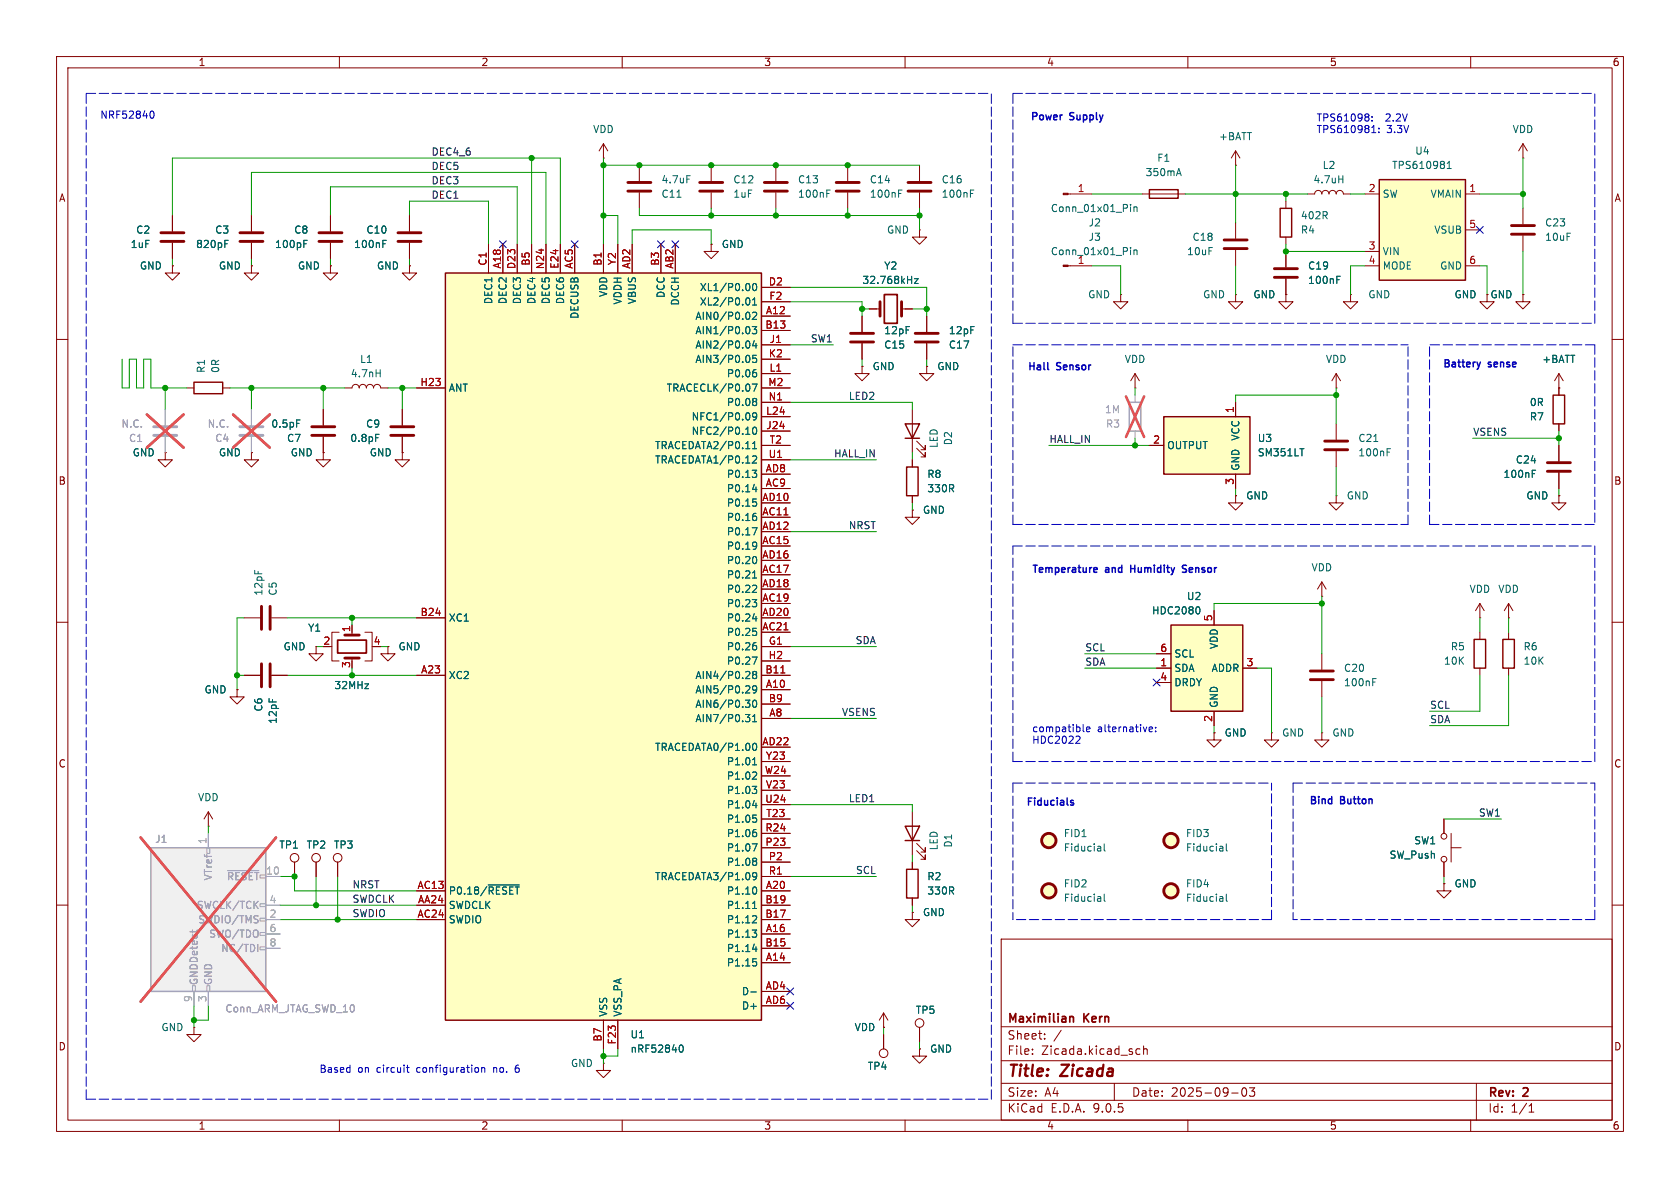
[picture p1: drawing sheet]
<svg xmlns="http://www.w3.org/2000/svg" width="297mm" height="210mm" viewBox="0 0 297 210" stroke-linecap="round" stroke-linejoin="round" font-family="sans-serif">
<g fill="none" stroke="#840000" stroke-width=".18">
<path d="M10 10h277v190h-277zM12 12h273v186h-273zM60 10v2M110 10v2M160 10v2M210 10v2M260 10v2M227.3 35.6v1.2M231.1 34.3h1.3a.64 .64 0 0 1 .6-.6 .64 .64 0 0 1 .7 .6 .64 .64 0 0 1 .6-.6 .64 .64 0 0 1 .6 .6 .64 .64 0 0 1 .7-.6 .64 .64 0 0 1 .6 .6 .64 .64 0 0 1 .7-.6 .64 .64 0 0 1 .6 .6h1.3M227.3 41.9v1.3M227.3 44.5v2.7M227.3 49.3v2.8"/>
<path d="M262.9 52.1v1.2h-1.3l1.3 1.3 1.3-1.3h-1.3M269.2 52.1v1.2h-1.2l1.2 1.3 1.3-1.3h-1.3M269.2 52.1h.1M10 60h2M275.6 68.6h.1M275.6 66l-.8 1.3M275.6 66l.8 1.3M275.6 66v3.9M275.6 74.9v1.3M275.6 78.7v2.8M285 60h2M161.3 81.3v1.3"/>
<path d="M161.3 87.6v1.3M275.6 87.6v1.3h-1.3l1.3 1.3 1.3-1.3h-1.3M275.6 87.6h.1M275.6 83.6v2.8M10 110h2M58.4 114.3h.3M59.9 111.8h-1.2v5h1.2M62.2 110.5v1.3M62.2 116.3v.5M64.5 111.8h1.3v5h-1.3M285 110h2M10 160h2"/>
<path d="M161.3 161.3v1.3h1.3l-1.3 1.2-1.3-1.2h1.3M161.3 161.3h.1M177 166h108v32h-108zM285 160h2M60 198v2M110 198v2M160 198v2M162.6 181.6v2.6M177 194.5h108M177 191.5h108M177 187.5h108M177 181.5h108"/>
<path d="M182.5 186.3v.1M182.5 185.5v.1M184.7 183.6v.1M184.7 182.8v.1M187.6 182.1l-1.3 2M197 191.5v3M200.8 186.1l.3 .3 .4-.1M201.5 185.5l-.4-.1-.3 .3M202.2 185.5l.2-.1 .3 .1 .1 .9M202.2 184.9v1.5M210 198v2M217.7 193.2h1.2"/>
<path d="M219.7 192.4l.2-.1a.81 .81 0 0 1 .6 .6 .81 .81 0 0 1-.3 .8l-.2 .1a.81 .81 0 0 1-.3-1.4zM220.9 192.3h.9l-.5 .6 .4 .1v.7l-.2 .1h-.4l-.2-.1M260 198v2M261 191.5v6.5M270.3 196.6h.9M270.3 195.5l.4-.4v1.5"/>
<circle cx="162.6" cy="180.8" r=".76"/>
</g>
<path d="M59.7 113.2h5.1v2.2h-5.1zM189.2 179.8h.5l.1 .9" fill="none" stroke="#840000" stroke-width=".3"/>
<path d="M226.3 36.8h2v5.1h-2zM274.6 69.9h2v5h-2zM160.3 82.6h2v5h-2z" fill="none" stroke="#840000" stroke-width=".25"/>
<path d="M225.3 47.5h4.1M225.3 49h4.1M273.6 81.8h4M273.6 83.3h4M61 112.3h2.5M61 116.3h2.5" fill="none" stroke="#840000" stroke-width=".51"/>
<path d="M236.7 31.7h.7M237.4 31.1v1.2M236.3 49.4h.5M236.3 48.8h.6M270.9 83.7h.4M270.9 83.1h.6" fill="none" stroke="#006464" stroke-width=".18"/>
<path d="M205.7 73.7h15.3v10.1h-15.3z" fill="#ffffc2"/>
<path d="M203.2 33.5h5.1v1.6h-5.1zM205.7 73.7h15.3v10.1h-15.3zM265.7 113h2v5.1h-2z" fill="none" stroke="#840000" stroke-width=".25"/>
<g fill="none" stroke="#840000" stroke-width=".18">
<path d="M201.9 34.3h7.6M218.4 29.2h.1M218.4 26.7v2.5M218.4 26.7l-.7 1.2M218.4 26.7l.8 1.2M227.3 52.1v1.2h-1.2l1.2 1.3 1.3-1.3h-1.3M227.3 52.1h.1M238.8 52.1v1.2h1.2l-1.2 1.3-1.3-1.3h1.3M238.8 52.1h.1M203.2 78.7h2.5M218.4 71.1v2.6M236.2 68.6h.1"/>
<path d="M236.2 66l.8 1.3M236.2 66l-.7 1.3M236.2 66v2.6M236.2 74.9v2.8M236.2 79.8v2.8M218.4 83.8v2.6M236.2 87.6v1.3h1.3l-1.3 1.3-1.3-1.3h1.3M236.2 87.6h.1M43.2 119.4h2.8M48 119.4h2.8M68.6 114.3v1.3h1.2l-1.2 1.2-1.3-1.2h1.3M68.6 114.3h.1"/>
<path d="M233.7 105.4h.1M233.7 102.9v2.5M233.7 115.6v2.8M233.7 102.9l.7 1.2M233.7 102.9l-.8 1.2M261.6 109.2h.1M261.6 106.7l.8 1.3M261.6 106.7l-.7 1.3M261.6 106.7v2.5M266.7 109.2h.1M266.7 106.7l.8 1.3M266.7 106.7l-.8 1.3"/>
<path d="M266.7 106.7v2.5M266.7 111.8v1.2M266.7 118.1v1.3M214.6 129.5v1.3h1.3l-1.3 1.3-1.2-1.3h1.2M214.6 129.5h.1M224.8 129.5v1.3h1.3l-1.3 1.3-1.3-1.3h1.3M224.8 129.5h.1M233.7 129.5v1.3h1.2l-1.2 1.3-1.3-1.3h1.3M233.7 129.5h.1M233.7 120.4v2.8M255.3 156.2v1.3h1.2l-1.2 1.3-1.3-1.3h1.3M255.3 156.2h.1"/>
<path d="M255.3 144.8v2.5M255.3 152.4v2.5M256.5 149.9h1.8M256.5 147.3v5.1M34.3 181.6v1.3h-1.3l1.3 1.3 1.3-1.3h-1.3M34.3 181.6h.1M106.7 188v1.2h-1.3l1.3 1.3 1.2-1.3h-1.2M106.7 188h.1M156.2 182.9v2.5M162.6 185.4v1.3h1.2l-1.2 1.3-1.3-1.3h1.3M162.6 185.4h.1"/>
<circle cx="255.3" cy="147.8" r=".51"/>
<circle cx="255.3" cy="151.9" r=".51"/>
<circle cx="156.2" cy="186.2" r=".76"/>
</g>
<path d="M208.1 30.7h.6M208.4 29.8l.4 1.3M229.8 79.3h.7M242.9 78h.7M245.2 79.3h.6M245.2 79.9h.4M242.7 120h.6M242.7 120.6h.4" fill="none" stroke="#006464" stroke-width=".18"/>
<path d="M234.2 78h4.1M234.2 79.5h4.1M46.2 117.3v4.1M47.8 117.3v4.1M231.6 118.6h4.1M231.6 120.1h4.1" fill="none" stroke="#840000" stroke-width=".51"/>
<path d="M243.8 31.8h15.3v17.7h-15.3z" fill="#ffffc2"/>
<path d="M243.8 31.8h15.3v17.7h-15.3z" fill="none" stroke="#840000" stroke-width=".25"/>
<g fill="none" stroke="#840000" stroke-width=".18">
<path d="M241.3 34.3h2.5M259.1 34.3h2.5M241.3 44.5h2.5M241.3 47h2.5M259.1 47h2.5M259.1 40.6h2.5M71.1 72.4v2.8M71.1 77.2v2.8M44.4 80v1.3h1.3l-1.3 1.3-1.2-1.3h1.2M44.4 80h.1M71.1 80v1.3h1.3l-1.3 1.3-1.3-1.3h1.3M71.1 80h.1"/>
<path d="M43.2 109.2h2.8M48 109.2h2.8"/>
</g>
<path d="M255.8 29.8h.8M255.8 28.9l.4-.4v1.3M66.4 76.8h.6" fill="none" stroke="#006464" stroke-width=".18"/>
<path d="M69.1 75.4h4.1M69.1 77h4.1M46.2 107.2v4.1M47.8 107.2v4.1" fill="none" stroke="#840000" stroke-width=".51"/>
<path d="M26.7 149.9h20.3v25.4h-20.3z" fill="#f0f0f0"/>
<path d="M26.7 149.9h20.3v25.4h-20.3z" fill="none" stroke="#a1a1a1" stroke-width=".25"/>
<g fill="none" stroke="#a1a1a1" stroke-width=".18">
<path d="M44.4 72.4v2.8M44.4 77.2v2.8M36.6 149.9h.5v1h-.5zM36.8 147.3v2.6M46 159.8h1v.5h-1zM47 154.9h2.5M34 174.2h.5v1.1h-.5zM34.3 175.3v2.5M36.6 174.2h.5v1.1h-.5zM36.8 175.3v2.5M46 162.3h1v.5h-1zM46 164.8h1v.6h-1z"/>
<path d="M46 167.4h1v.5h-1zM47 160h2.5M47 162.6h2.5M47 165.1h2.5M47 167.6h2.5"/>
</g>
<path d="M40.3 153.9h5.4M34 164.4v.5M34.9 164.4l-.1 .2M45.6 166.9v1.3" fill="none" stroke="#989898" stroke-width=".18"/>
<path d="M41.2 73.3l6.5 5.8M47.7 73.3l-6.5 5.8M24.9 148.1l23.9 29M48.8 148.1l-23.9 29" fill="none" stroke="#e65255" stroke-width=".46"/>
<g fill="#ffffc2" stroke="#ffffc2" stroke-width=".18">
<circle cx="185.4" cy="157.5" r="1.27"/>
<circle cx="185.4" cy="148.6" r="1.27"/>
<circle cx="207" cy="148.6" r="1.27"/>
<circle cx="207" cy="157.5" r="1.27"/>
</g>
<g fill="none" stroke="#840000" stroke-width=".51">
<path d="M267.2 39.9h4.1M267.2 41.4h4.1M55.1 77h4.1M55.1 75.4h4.1"/>
<circle cx="185.4" cy="157.5" r="1.27"/>
<circle cx="185.4" cy="148.6" r="1.27"/>
<circle cx="207" cy="148.6" r="1.27"/>
<circle cx="207" cy="157.5" r="1.27"/>
</g>
<g fill="none" stroke="#006464" stroke-width=".18">
<path d="M52.4 74.2h.6M66.5 66h.7M67.2 65.3v1.3M194.5 149.7l.1 .7M194.5 158.5l.1 .8M194.6 159.3h-.1M194.6 158.8h-.1M194.6 150.4h-.1M194.6 149.9l-.1 .1M195.2 158.1v1l.2 .2M195.2 149.2v1.1l.2 .1M216.1 149.7l.1 .7"/>
<path d="M216.1 158.5l.1 .8M216.2 150.4h-.1M216.2 149.9l-.1 .1M216.2 159.3h-.1M216.2 158.8h-.1M216.8 149.2v1.1l.2 .1M216.8 158.1v1l.2 .2"/>
</g>
<g fill="none" stroke="#840000" stroke-width=".18">
<path d="M269.2 27.9h.1M269.2 25.4v2.5M269.2 36.8v2.8M269.2 25.4l-.7 1.3M269.2 25.4l.8 1.3M269.2 41.7v2.8M57.1 72.4v2.8M57.1 77.2v2.8M61 68.6h1.2a.64 .64 0 0 1 .7-.7 .64 .64 0 0 1 .6 .7 .64 .64 0 0 1 .6-.7 .64 .64 0 0 1 .7 .7 .64 .64 0 0 1 .6-.7 .64 .64 0 0 1 .6 .7 .64 .64 0 0 1 .7-.7 .64 .64 0 0 1 .6 .7h1.3M57.1 80v1.3h1.3l-1.3 1.3-1.2-1.3h1.2M57.1 80h.1M55.9 114.3v1.3h-1.3l1.3 1.2 1.2-1.2h-1.2"/>
<path d="M55.9 114.3h.1M261.6 111.8v1.2M261.6 118.1v1.3M161.3 143.5v7.6M162.1 150.4l1.5 1.5v-.8v.8h-.8M162.1 149.1l1.5 1.5v-.7v.7h-.8"/>
</g>
<path d="M42.4 77h4.1M42.4 75.4h4.1" fill="none" stroke="#a1a1a1" stroke-width=".51"/>
<path d="M260.6 113h2v5.1h-2zM160 146.1h2.6l-1.3 2.5zM160 148.6h2.6" fill="none" stroke="#840000" stroke-width=".25"/>
<path d="M78.7 48.3h55.9v132h-55.9z" fill="#ffffc2"/>
<path d="M78.7 48.3h55.9v132h-55.9zM160.3 153.7h2v5.1h-2z" fill="none" stroke="#840000" stroke-width=".25"/>
<g fill="none" stroke="#840000" stroke-width=".18">
<path d="M58.4 38.1v2.8M106.7 27.9h.1M106.7 25.4v2.5M106.7 25.4l-.8 1.3M106.7 25.4l.7 1.3M149.9 29.2v2.8M149.9 34v2.8M58.4 42.9v2.8M86.4 43.2v5.1M88.9 43.2v5.1M91.4 43.2v5.1M94 43.2v5.1"/>
<path d="M96.5 43.2v5.1M99.1 43.2v5.1M101.6 43.2v5.1M106.7 43.2v5.1M109.2 43.2v5.1M111.8 43.2v5.1M116.8 43.2v5.1M119.4 43.2v5.1M134.6 50.8h5.1M134.6 53.3h5.1M134.6 55.9h5.1M134.6 58.4h5.1"/>
<path d="M73.7 68.6h5M134.6 68.6h5.1M134.6 61h5.1M134.6 63.5h5.1M134.6 66h5.1M134.6 71.1h5.1M134.6 73.7h5.1M134.6 76.2h5.1M134.6 78.7h5.1M29.2 80v1.3h1.3l-1.3 1.3-1.3-1.3h1.3M29.2 80h.1M134.6 81.3h5.1"/>
<path d="M134.6 83.8h5.1M134.6 86.4h5.1M134.6 88.9h5.1M134.6 91.4h5.1M134.6 94h5.1M134.6 96.5h5.1M134.6 99.1h5.1M73.7 109.2h5M73.7 119.4h5M134.6 109.2h5.1M134.6 119.4h5.1M134.6 101.6h5.1"/>
<path d="M134.6 104.1h5.1M134.6 106.7h5.1M134.6 111.8h5.1M134.6 114.3h5.1M134.6 116.8h5.1M134.6 121.9h5.1M134.6 124.5h5.1M134.6 127h5.1M134.6 132.1h5.1M134.6 134.6h5.1M134.6 137.2h5.1M134.6 139.7h5.1"/>
<path d="M73.7 157.5h5M134.6 157.5h5.1M134.6 142.2h5.1M134.6 144.8h5.1M134.6 147.3h5.1M134.6 149.9h5.1M134.6 152.4h5.1M134.6 154.9h5.1M161.3 152.4v1.3M161.3 158.8v1.2M73.7 160h5M73.7 162.6h5"/>
<path d="M134.6 160h5.1M134.6 162.6h5.1M134.6 165.1h5.1M134.6 167.6h5.1M134.6 170.2h5.1M134.6 175.3h5.1M134.6 177.8h5.1M106.7 180.3v5.1M109.2 180.3v5.1"/>
</g>
<g fill="none" stroke="#006464" stroke-width=".18">
<path d="M158.9 34.2h.4M158.9 33.6h.6M53.7 43.1h.4M53.7 42.5h.6M132.1 52.6a.68 .68 0 0 1 .5 .7 .68 .68 0 0 1-.5 .6M132.4 55.3l.2 .4-.2 .7M132.4 50.2l.2 .4-.2 .7M132.4 57.9l.2 .3-.2 .7M133 57.7h.8l-.5 .5 .4 .1v.6l-.2 .1-.5-.1M133 55.3l.5-.1 .3 .4-.8 .9h.8M133 53.9h.8M133 53l.4-.4v1.3"/>
<path d="M133.2 50.2l.1-.1a.68 .68 0 0 1 .5 .6 .68 .68 0 0 1-.5 .7l-.1-.1-.2-.4zM131.8 76.8h.8M132.4 62.9l.2 .4-.2 .7M132.4 60.4l.2 .4-.2 .6M132.4 73.1l.2 .4-.2 .6M133 67.9h.8l-.5 1.3M133 78.4l.4-.4v1.3M133 79.3h.8M133.2 75.6l.1-.1a.68 .68 0 0 1 .5 .6 .68 .68 0 0 1-.5 .7l-.1-.1-.2-.4zM133.3 60.2l-.3 .9h.8M133.4 65.3h.2M133.5 65.8l.3 .3v.3l-.3 .2"/>
<path d="M133.5 70.4l.3 .3-.3 .3 .3 .2v.3l-.3 .2M133.6 60.7v.8M133.7 62.8h-.6l-.1 .6 .2-.1 .4 .1 .2 .1-.1 .5-.2 .1-.5-.1M133.8 73.5l-.3 .3-.3-.1-.2-.2 .2-.5h.3l.2 .1a.84 .84 0 0 1-.3 1.1h-.2M133 83.1h.8l-.5 .5M133 93.3h.8l-.5 1.3M133 80.7l.5-.1 .3 .4-.8 .9h.8M133 86.5h.8M133.1 88.2h.6M133.4 90.7h.2M133.5 98.4a.79 .79 0 0 1 0 1.2M133.5 83.6l.3 .3v.3l-.3 .2"/>
<path d="M133.5 88.7l.3 .2v.3l-.3 .3M133.5 91.2l.3 .3v.3l-.3 .2M133.5 95.8l.2 .2a1.03 1.03 0 0 1-.2 1M133.6 86.1v.8M133.8 96.4l-.3 .2M132.3 118.7l.3 .2-.1 .3-.7 .8h.8M133 106h.8l-.5 .5M133 116.1h.8l-.5 1.3M133 102.2h.8M133 109.4h.8M133.1 111.1h.6M133.3 119.2l-.3-.2 .3-.3h.2l.3 .2-.3 .3"/>
<path d="M133.3 119.2l-.3 .3 .1 .3 .2 .2 .3-.1 .2-.2v-.2l-.3-.3M133.3 101.1l.1-.2v1.3M133.3 119.2h.2M133.4 113.6h.2M133.5 103.4l.3 .3-.1 .3-.7 .7h.8M133.5 106.5l.3 .2v.3l-.3 .3M133.5 111.6l.3 .2v.3l-.3 .2M133.5 114.1l.3 .2v.3l-.3 .3M133.6 109v.8M131.8 126.3h.8l-.5 .5 .4 .1 .1 .4-.3 .3h-.3M131.8 123.8h.8l-.5 .5M132.3 121.2l.3 .3-.1 .3-.7 .7h.8"/>
<path d="M132.3 124.3l.3 .2v.3l-.3 .2M133 139h.8l-.5 .5M133 131.9l.2-.4 .1-.1a.68 .68 0 0 1 .5 .6 .68 .68 0 0 1-.5 .7l-.1-.2-.2-.3M133 126.7l.4-.4v1.3M133 127.6h.8M133 135.2h.8M133.2 123.9l.1-.1a.68 .68 0 0 1 .5 .6 .68 .68 0 0 1-.5 .6l-.1-.1-.2-.3zM133.3 134.1l.1-.2v1.3M133.5 136.5l.3 .2-.1 .3-.7 .7h.8M133.5 139.5l.3 .2v.3l-.3 .3M133.8 121.8l-.3 .2h-.3l-.2-.2 .2-.5 .3-.1 .2 .2a.84 .84 0 0 1-.3 1.1h-.2M86.3 156.4h5.5"/>
<path d="M133 149.2h.8l-.5 1.2M133 154.5l.3-.3 .4 .2a.84 .84 0 0 1-.3 1.1h-.2M133 142.4h.8M133 154.8l.3 .2h.2l.3-.2M133.1 144.1h.6M133.3 159.5l.1-.2v1.3M133.4 146.6h.2M133.5 156.8a.79 .79 0 0 1 0 1.3M133.5 144.6l.3 .2v.3l-.3 .3M133.5 147.1l.3 .3v.3l-.3 .2M133.5 151.7l.3 .3-.3 .3 .3 .2v.2l-.3 .3M133.6 142v.8"/>
<path d="M132.7 175.4h1M133 164.4h.8l-.5 .5M133 160.6h.8M133 167.8h.8M133.1 169.5h.6M133.5 161.9l.3 .2-.1 .3-.7 .7h.8M133.5 164.9l.3 .2v.3l-.3 .3M133.5 170l.3 .2v.3l-.3 .3M133.6 167.4v.8M120.2 184.9l.2-.2a.68 .68 0 0 1 .4 .7 .68 .68 0 0 1-.4 .6l-.2-.1"/>
</g>
<path d="M138 119h.8" fill="none" stroke="#a90000" stroke-width=".18"/>
<path d="M147.8 32.3h4.1M147.8 33.8h4.1M56.4 41.1h4.1M56.4 42.7h4.1" fill="none" stroke="#840000" stroke-width=".51"/>
<path d="M207 110.5h12.7v15.2h-12.7z" fill="#ffffc2"/>
<path d="M34.3 67.6h5.1v2h-5.1zM160 74.9h2.6l-1.3 2.6zM160 77.5h2.6M207 110.5h12.7v15.2h-12.7z" fill="none" stroke="#840000" stroke-width=".25"/>
<g fill="none" stroke="#840000" stroke-width=".18">
<path d="M30.5 38.1v2.8M44.4 38.1v2.8M58.4 38.1v2.8M72.4 38.1v2.8M113 29.2v2.8M113 34v2.8M125.7 29.2v2.8M125.7 34v2.8M137.2 29.2v2.8M137.2 34v2.8M162.6 29.2v2.8M162.6 34v2.8"/>
<path d="M188.8 34.3h4.2M218.4 39.4v2.8M30.5 47v1.3h1.2l-1.2 1.2-1.3-1.2h1.3M30.5 47h.1M30.5 42.9v2.8M44.4 47v1.3h1.3l-1.3 1.2-1.2-1.2h1.2M44.4 47h.1M44.4 42.9v2.8M58.4 47v1.3h1.3l-1.3 1.2-1.3-1.2h1.3M58.4 47h.1M58.4 42.9v2.8M72.4 47v1.3h1.3l-1.3 1.2-1.3-1.2h1.3"/>
<path d="M72.4 47h.1M72.4 42.9v2.8M86.4 43.2v5.1M88.9 43.2v5.1M91.4 43.2v5.1M94 43.2v5.1M96.5 43.2v5.1M99.1 43.2v5.1M101.6 43.2v5.1M106.7 43.2v5.1M109.2 43.2v5.1M111.8 43.2v5.1"/>
<path d="M116.8 43.2v5.1M119.4 43.2v5.1M125.7 43.2v1.3h-1.2l1.2 1.2 1.3-1.2h-1.3M125.7 43.2h.1M134.6 50.8h5.1M134.6 53.3h5.1M134.6 55.9h5.1M134.6 58.4h5.1M152.4 55.9v2.8M153.7 54.6h1.9M159.4 54.6h1.9M162.6 40.6v1.3h-1.3l1.3 1.3 1.2-1.3h-1.2"/>
<path d="M162.6 40.6h.1M163.8 55.9v2.8M188.8 47h4.2M198.1 52.1v1.2h-1.3l1.3 1.3 1.3-1.3h-1.3M198.1 52.1h.1M218.4 52.1v1.2h-1.2l1.2 1.3 1.3-1.3h-1.3M218.4 52.1h.1M218.4 44.2v2.8M227.3 52.1h.1M227.3 44.5v2.7M227.3 49.3v2.8M269.2 52.1h.1"/>
<path d="M33 68.6h1.3M39.4 68.6h1.2M57.1 72.4v2.8M57.1 77.2v2.8M71.1 72.4v2.8M71.1 77.2v2.8M73.7 68.6h5M134.6 68.6h5.1M134.6 78.7h5.1M134.6 61h5.1M134.6 63.5h5.1M134.6 66h5.1"/>
<path d="M134.6 71.1h5.1M134.6 73.7h5.1M134.6 76.2h5.1M152.4 64.8v1.2h-1.3l1.3 1.3 1.3-1.3h-1.3M152.4 64.8h.1M152.4 60.7v2.8M161.3 72.4v7.6M162.1 79.2l1.5 1.6v-.8v.8h-.8M162.1 78l1.5 1.5v-.8v.8h-.8M163.8 64.8v1.2h-1.2l1.2 1.3 1.3-1.3h-1.3M163.8 64.8h.1M163.8 60.7v2.8"/>
<path d="M200.7 68.6h.1M200.7 66l.7 1.3M200.7 66l-.8 1.3M200.7 66v2.6M203.2 78.7h2.5M218.4 71.1v2.6M275.6 68.6h.1M275.6 68.6v1.3M275.6 74.9v1.3M275.6 78.7v2.8M29.2 80h.1M44.4 80h.1"/>
<path d="M57.1 80h.1M71.1 80h.1M134.6 81.3h5.1M134.6 83.8h5.1M134.6 86.4h5.1M134.6 88.9h5.1M134.6 91.4h5.1M134.6 94h5.1M134.6 96.5h5.1M134.6 99.1h5.1M161.3 90.2v1.2h1.3l-1.3 1.3-1.3-1.3h1.3M161.3 90.2h.1"/>
<path d="M161.3 81.3v1.3M161.3 87.6v1.3M218.4 87.6v1.3h1.3l-1.3 1.3-1.2-1.3h1.2M218.4 87.6h.1M218.4 83.8v2.6M275.6 87.6h.1M275.6 83.6v2.8M43.2 119.4h2.8M48 119.4h2.8M55.9 114.3h.1M62.2 110.5v1.3M68.6 114.3h.1"/>
<path d="M73.7 109.2h5M73.7 119.4h5M134.6 109.2h5.1M134.6 119.4h5.1M134.6 101.6h5.1M134.6 104.1h5.1M134.6 106.7h5.1M134.6 111.8h5.1M134.6 114.3h5.1M134.6 116.8h5.1M204.5 118.1h2.5M204.5 115.6h2.5"/>
<path d="M214.6 108v2.5M219.7 118.1h2.5M41.9 121.9v1.3h-1.3l1.3 1.3 1.3-1.3h-1.3M41.9 121.9h.1M134.6 121.9h5.1M134.6 124.5h5.1M134.6 127h5.1M134.6 132.1h5.1M134.6 134.6h5.1M134.6 137.2h5.1M134.6 139.7h5.1M204.5 120.7h2.5"/>
<path d="M214.6 129.5h.1M214.6 125.7v2.6M36.8 146.1h.1M36.8 143.5l-.7 1.3M36.8 143.5l.8 1.3M36.8 143.5v2.6M52.1 152.4v2.5M55.9 152.4v2.5M59.7 152.4v2.5M73.7 157.5h5M134.6 157.5h5.1M134.6 142.2h5.1"/>
<path d="M134.6 144.8h5.1M134.6 147.3h5.1M134.6 149.9h5.1M134.6 152.4h5.1M134.6 154.9h5.1M161.3 152.4v1.3M161.3 158.8v1.2M255.3 156.2h.1M255.3 144.8v2.5M255.3 152.4v2.5M73.7 160h5M73.7 162.6h5"/>
<path d="M134.6 160h5.1M134.6 162.6h5.1M134.6 165.1h5.1M134.6 167.6h5.1M134.6 170.2h5.1M134.6 175.3h5.1M134.6 177.8h5.1M156.2 179.1l-.8 1.2M156.2 179.1l.8 1.2M156.2 179.1v2.5M161.3 161.3h.1M106.7 180.3v5.1"/>
<path d="M109.2 180.3v5.1M156.2 181.6h.1M156.2 182.9v2.5M162.6 185.4h.1M162.6 181.6v2.6"/>
<circle cx="52.1" cy="151.6" r=".76"/>
<circle cx="55.9" cy="151.6" r=".76"/>
<circle cx="59.7" cy="151.6" r=".76"/>
</g>
<g fill="none" stroke="#006464" stroke-width=".18">
<path d="M119.7 34.9h.7M121.4 31.1h.6M146.2 34.2h.4M146.2 33.6h.6M171.6 34.2h.4M171.6 33.6h.6M199.9 36.1v.2M199.9 36.6v.8M200.5 36.6v.8M200.5 36.7l.2-.1h.3v.8M39.7 43.1h.5M39.7 42.5h.6"/>
<path d="M53.7 43.1h.4M53.7 42.5h.6M67.7 43.1h.4M67.7 42.5h.6M132.1 52.6a.68 .68 0 0 1 .5 .7 .68 .68 0 0 1-.5 .6M132.4 55.3l.2 .4-.2 .7M132.4 50.2l.2 .4-.2 .7M132.4 57.9l.2 .3-.2 .7M133 57.7h.8l-.5 .5 .4 .1v.6l-.2 .1-.5-.1M133 55.3l.5-.1 .3 .4-.8 .9h.8M133 53.9h.8M133 53l.4-.4v1.3"/>
<path d="M133.2 50.2l.1-.1a.68 .68 0 0 1 .5 .6 .68 .68 0 0 1-.5 .7l-.1-.1-.2-.4zM161.7 49.3h.6l-.6 .8h.6M199.9 43.8v.1M199.9 44.2v.8M200.5 44.2v.8M200.5 44.3l.2-.1h.3v.8M236.3 49.4h.5M236.3 48.8h.6M52.4 74.2h.6M66.4 76.8h.6M131.8 76.8h.8M132.4 62.9l.2 .4-.2 .7"/>
<path d="M132.4 60.4l.2 .4-.2 .6M132.4 73.1l.2 .4-.2 .6M133 67.9h.8l-.5 1.3M133 79.3h.8M133 78.4l.4-.4v1.3M133.2 75.6l.1-.1a.68 .68 0 0 1 .5 .6 .68 .68 0 0 1-.5 .7l-.1-.1-.2-.4zM133.3 60.2l-.3 .9h.8M133.4 65.3h.2M133.5 65.8l.3 .3v.3l-.3 .2M133.5 70.4l.3 .3-.3 .3 .3 .2v.3l-.3 .2M133.6 60.7v.8M133.7 62.8h-.6l-.1 .6 .2-.1 .4 .1 .2 .1-.1 .5-.2 .1-.5-.1"/>
<path d="M133.8 73.5l-.3 .3-.3-.1-.2-.2 .2-.5h.3l.2 .1a.84 .84 0 0 1-.3 1.1h-.2M229.8 79.3h.7M133 83.1h.8l-.5 .5M133 93.3h.8l-.5 1.3M133 80.7l.5-.1 .3 .4-.8 .9h.8M133 86.5h.8M133.1 88.2h.6M133.4 90.7h.2M133.5 98.4a.79 .79 0 0 1 0 1.2M133.5 83.6l.3 .3v.3l-.3 .2M133.5 88.7l.3 .2v.3l-.3 .3M133.5 91.2l.3 .3v.3l-.3 .2"/>
<path d="M133.5 95.8l.2 .2a1.03 1.03 0 0 1-.2 1M133.6 86.1v.8M133.8 96.4l-.3 .2M270.9 83.7h.4M270.9 83.1h.6M132.3 118.7l.3 .2-.1 .3-.7 .8h.8M133 106h.8l-.5 .5M133 116.1h.8l-.5 1.3M133 102.2h.8M133 109.4h.8M133.1 111.1h.6M133.3 119.2l-.3-.2 .3-.3h.2l.3 .2-.3 .3"/>
<path d="M133.3 119.2l-.3 .3 .1 .3 .2 .2 .3-.1 .2-.2v-.2l-.3-.3M133.3 101.1l.1-.2v1.3M133.3 119.2h.2M133.4 113.6h.2M133.5 103.4l.3 .3-.1 .3-.7 .7h.8M133.5 106.5l.3 .2v.3l-.3 .3M133.5 111.6l.3 .2v.3l-.3 .2M133.5 114.1l.3 .2v.3l-.3 .3M133.6 109v.8M211.8 107.3a.79 .79 0 0 1 0 1.2M131.8 126.3h.8l-.5 .5 .4 .1 .1 .4-.3 .3h-.3M131.8 123.8h.8l-.5 .5"/>
<path d="M132.3 121.2l.3 .3-.1 .3-.7 .7h.8M132.3 124.3l.3 .2v.3l-.3 .2M133 139h.8l-.5 .5M133 131.9l.2-.4 .1-.1a.68 .68 0 0 1 .5 .6 .68 .68 0 0 1-.5 .7l-.1-.2-.2-.3M133 126.7l.4-.4v1.3M133 127.6h.8M133 135.2h.8M133.2 123.9l.1-.1a.68 .68 0 0 1 .5 .6 .68 .68 0 0 1-.5 .6l-.1-.1-.2-.3zM133.3 134.1l.1-.2v1.3M133.5 136.5l.3 .2-.1 .3-.7 .7h.8M133.5 139.5l.3 .2v.3l-.3 .3M133.8 121.8l-.3 .2h-.3l-.2-.2 .2-.5 .3-.1 .2 .2a.84 .84 0 0 1-.3 1.1h-.2"/>
<path d="M86.3 156.4h5.5M133 149.2h.8l-.5 1.2M133 154.5l.3-.3 .4 .2a.84 .84 0 0 1-.3 1.1h-.2M133 142.4h.8M133 154.8l.3 .2h.2l.3-.2M133.1 144.1h.6M133.3 159.5l.1-.2v1.3M133.4 146.6h.2M133.5 156.8a.79 .79 0 0 1 0 1.3M133.5 144.6l.3 .2v.3l-.3 .3M133.5 147.1l.3 .3v.3l-.3 .2M133.5 151.7l.3 .3-.3 .3 .3 .2v.2l-.3 .3"/>
<path d="M133.6 142v.8M132.7 175.4h1M133 164.4h.8l-.5 .5M133 160.6h.8M133 167.8h.8M133.1 169.5h.6M133.5 161.9l.3 .2-.1 .3-.7 .7h.8M133.5 164.9l.3 .2v.3l-.3 .3M133.5 170l.3 .2v.3l-.3 .3M133.6 167.4v.8M120.2 184.9l.2-.2a.68 .68 0 0 1 .4 .7 .68 .68 0 0 1-.4 .6l-.2-.1"/>
</g>
<g fill="none" stroke="#840000" stroke-width=".51">
<path d="M111 32.3h4.1M111 33.8h4.1M123.7 32.3h4.1M123.7 33.8h4.1M135.1 32.3h4.1M135.1 33.8h4.1M160.5 32.3h4.1M160.5 33.8h4.1M28.4 41.1h4.1M28.4 42.7h4.1M42.4 41.1h4.1M42.4 42.7h4.1"/>
<path d="M70.4 41.1h4M70.4 42.7h4M150.4 58.9h4M155.6 53.3v2.6M159.4 53.3v2.6M161.8 58.9h4.1M216.4 42.4h4.1M216.4 43.9h4.1M150.4 60.5h4M161.8 60.5h4.1"/>
</g>
<path d="M199.6 71.1h2.1v5.1h-2.1z" fill="none" stroke="#a1a1a1" stroke-width=".25"/>
<g fill="none" stroke="#a1a1a1" stroke-width=".18">
<path d="M29.2 72.4v2.8M29.2 77.2v2.8M44.4 72.4v2.8M44.4 77.2v2.8M200.7 69.9v1.2M200.7 76.2v1.3M36.8 147.3v2.6M47 154.9h2.5M34.3 175.3v2.5M36.8 175.3v2.5M47 160h2.5M47 162.6h2.5"/>
<path d="M47 165.1h2.5M47 167.6h2.5"/>
</g>
<path d="M26 73.3l6.4 5.8M32.4 73.3l-6.4 5.8M41.2 73.3l6.5 5.8M47.7 73.3l-6.5 5.8M199.1 70.1l3.2 7.1M202.3 70.1l-3.2 7.1M24.9 148.1l23.9 29M48.8 148.1l-23.9 29" fill="none" stroke="#e65255" stroke-width=".46"/>
<g fill="#840000" stroke="#840000" stroke-width=".18">
<path d="M188 34.2h.8v.2h-.8z"/>
<path d="M188 46.9h.8v.2h-.8z"/>
</g>
<path d="M156.3 52.1h2.3v5.1h-2.3z" fill="none" stroke="#840000" stroke-width=".3"/>
<path d="M27.2 77h4M27.2 75.4h4" fill="none" stroke="#a1a1a1" stroke-width=".51"/>
<g fill="none" stroke="#0000c2" stroke-width=".18" stroke-dasharray="1.7 .6">
<path d="M15.2 16.5h160.1M179.1 16.5h102.8M179.1 57.2h102.8M179.1 57.2v-40.7M281.9 57.2v-40.7M179.1 61h69.8M281.9 61v31.7M281.9 61h-29.2M179.1 92.7v-31.7M179.1 92.7h69.8M179.1 96.5h102.8M248.9 92.7v-31.7"/>
<path d="M252.7 92.7h29.2M252.7 92.7v-31.7M179.1 138.4v24.2M179.1 134.6h102.8M179.1 134.6v-38.1M179.1 138.4h45.7M228.6 138.4h53.3M228.6 138.4v24.2M281.9 134.6v-38.1M224.8 162.6h-45.7M224.8 162.6v-24.2M281.9 162.6h-53.3"/>
<path d="M281.9 162.6v-24.2M15.2 194.3v-177.8M15.2 194.3h160.1M175.3 194.3v-177.8"/>
</g>
<g fill="none" stroke="#009600" stroke-width=".18">
<path d="M30.5 38.1v-10.2h68.6v15.3M44.4 38.1v-7.6h52.1v12.7M58.4 38.1v-5.1h33v10.2M72.4 38.1v-2.5h14v7.6M94 27.9v15.3M106.7 27.9v15.3M106.7 38.1h2.5v5.1M106.7 29.2h55.9M113 36.8v1.3h49.6M125.7 36.8v1.3M137.2 36.8v1.3M149.9 36.8v1.3"/>
<path d="M162.6 36.8v3.8M193 34.3h8.9M209.5 34.3h21.6M218.4 29.2v10.2M227.3 34.3v1.3M238.8 34.3h2.5M261.6 34.3h7.6M269.2 27.9v8.9M30.5 45.7v1.3M44.4 45.7v1.3M58.4 45.7v1.3M72.4 45.7v1.3"/>
<path d="M111.8 43.2v-2.6h13.9v2.6M139.7 53.3h12.7v2.6M139.7 50.8h24.1v5.1M152.4 54.6h1.3M161.3 54.6h2.5M193 47h5.1v5.1M218.4 47v5.1M227.3 43.2v1.3h14M241.3 47h-2.5v5.1M261.6 47h1.3v5.1M269.2 44.5v7.6M21.6 63.5v5.1h1.3v-5.1h1.2v5.1h1.3v-5.1h1.3v5.1h6.3"/>
<path d="M29.2 68.6v3.8M40.6 68.6h20.4M44.4 68.6v3.8M57.1 68.6v3.8M68.6 68.6h5.1M71.1 68.6v3.8M139.7 71.1h21.6v1.3M139.7 61h7.6M152.4 63.5v1.3M163.8 63.5v1.3M185.4 78.7h17.8M200.7 68.6v1.3"/>
<path d="M200.7 77.5v1.2M236.2 68.6v6.3M236.2 69.9h-17.8v1.2M260.3 77.5h15.3M275.6 76.2v2.5M139.7 94h15.2M139.7 81.3h15.2M161.3 80v1.3M161.3 88.9v1.3M218.4 86.4v1.2M236.2 82.6v5M275.6 86.4v1.2"/>
<path d="M41.9 119.4h1.3M43.2 109.2h-1.3v12.7M50.8 109.2h22.9M50.8 119.4h22.9M55.9 114.3h1.2M62.2 109.2v1.3M62.2 118.1v1.3M67.3 114.3h1.3M139.7 114.3h15.2M191.8 115.6h12.7M191.8 118.1h12.7M222.2 118.1h2.6v11.4"/>
<path d="M233.7 105.4v10.2M233.7 106.7h-19.1v1.3M261.6 109.2v2.6M261.6 119.4v6.3h-8.9M266.7 109.2v2.6M266.7 119.4v8.9h-14M139.7 127h15.2M214.6 128.3v1.2M233.7 123.2v6.3M36.8 146.1v1.2M49.5 154.9h2.6v2.6h21.6M55.9 154.9v5.1"/>
<path d="M59.7 154.9v7.7M139.7 142.2h21.6v1.3M139.7 154.9h15.2M161.3 151.1v1.3M255.3 144.8h10.1M255.3 154.9v1.3M34.3 177.8v3.8M36.8 177.8v2.5h-2.5M49.5 162.6h24.2M49.5 160h24.2M161.3 160v1.3M106.7 185.4v2.6"/>
<path d="M109.2 185.4v1.3h-2.5M156.2 181.6v1.3M162.6 184.2v1.2"/>
</g>
<g fill="none" stroke="#000084" stroke-width=".18">
<path d="M88.3 42.6l1.2 1.2M89.5 42.6l-1.2 1.2M101 42.6l1.2 1.2M102.2 42.6l-1.2 1.2M116.2 42.6l1.2 1.2M117.4 42.6l-1.2 1.2M118.8 42.6l1.2 1.2M120 42.6l-1.2 1.2M261 40l1.2 1.2M262.2 40l-1.2 1.2M203.9 120l1.2 1.3M205.1 120l-1.2 1.3"/>
<path d="M139.1 177.2l1.2 1.2M139.1 174.7l1.2 1.2M140.3 177.2l-1.2 1.2M140.3 174.7l-1.2 1.2"/>
</g>
<g fill="none" stroke="#0000c2" stroke-width=".18">
<path d="M26.7 19.7l.1-.1a.68 .68 0 0 1 .4 .7 .68 .68 0 0 1-.4 .6l-.1-.1M242 20.3v.3M242 20.8v.5M242.5 23.4h.7M242.6 21.3v.1M242.6 20.6v.1M243.8 22.7v.1M243.8 23.3v.1M190.9 130.5l-.7 .9h.7M191.5 128.1v1.1l.2 .2M192.1 128.9l.6-.1-.1-.2-.3-.1-.2 .2v.6h.5M203.2 128.9l.6-.1-.1-.2-.4-.1-.1 .2v.6h.5"/>
<path d="M204.3 129.2v.2M204.3 128.6v.1M71.8 188.7h.5M72 188.3v1.1l.3 .2M84.5 188.8v.6M85.2 188.8l.1-.1 .3 .1 .1 .8M85.2 188.7v.9M91.3 188.4a.99 .99 0 0 0-.1 1.1l.1 .1M91.3 188.8l-.2 .2"/>
</g>
<path d="M185.3 65.3l.1 .1M261.7 64l-.3 .9M199.9 99.9v1.3M209.8 100l-.5-.1-.3 .3 .1 .3 .5 .1M193.5 100.3l.4 .1 .1 .2-.6 .2M193.9 101.1l-.4 .1M199.9 100.5h.7M209 101.1h.6M189.4 141.9l.3 .1 .1 .1-.2 .2h-.2M189.4 141.5h.3" fill="none" stroke="#0000c2" stroke-width=".25"/>
<path d="M40.3 153.9h5.4M34 164.4v.5M34.9 164.4l-.1 .2M45.6 166.9v1.3" fill="none" stroke="#989898" stroke-width=".18"/>
<path d="M138 119h.8" fill="none" stroke="#a90000" stroke-width=".18"/>
<g fill="#009600" stroke="#009600" stroke-width=".18">
<circle cx="275.6" cy="77.5" r=".46"/>
<circle cx="236.2" cy="69.9" r=".46"/>
<circle cx="233.7" cy="106.7" r=".46"/>
<circle cx="200.7" cy="78.7" r=".46"/>
<circle cx="227.3" cy="34.3" r=".46"/>
<circle cx="218.4" cy="34.3" r=".46"/>
<circle cx="152.4" cy="54.6" r=".46"/>
<circle cx="163.8" cy="54.6" r=".46"/>
<circle cx="269.2" cy="34.3" r=".46"/>
<circle cx="227.3" cy="44.5" r=".46"/>
<circle cx="106.7" cy="186.7" r=".46"/>
<circle cx="71.1" cy="68.6" r=".46"/>
<circle cx="57.1" cy="68.6" r=".46"/>
<circle cx="29.2" cy="68.6" r=".46"/>
<circle cx="44.4" cy="68.6" r=".46"/>
<circle cx="137.2" cy="29.2" r=".46"/>
<circle cx="125.7" cy="29.2" r=".46"/>
<circle cx="137.2" cy="38.1" r=".46"/>
<circle cx="106.7" cy="29.2" r=".46"/>
<circle cx="55.9" cy="160" r=".46"/>
<circle cx="59.7" cy="162.6" r=".46"/>
<circle cx="41.9" cy="119.4" r=".46"/>
<circle cx="62.2" cy="119.4" r=".46"/>
<circle cx="34.3" cy="180.3" r=".46"/>
<circle cx="62.2" cy="109.2" r=".46"/>
<circle cx="52.1" cy="154.9" r=".46"/>
<circle cx="94" cy="27.9" r=".46"/>
<circle cx="106.7" cy="38.1" r=".46"/>
<circle cx="125.7" cy="38.1" r=".46"/>
<circle cx="113" cy="29.2" r=".46"/>
<circle cx="149.9" cy="38.1" r=".46"/>
<circle cx="149.9" cy="29.2" r=".46"/>
<circle cx="162.6" cy="38.1" r=".46"/>
</g>
<g font-size="2.8" fill="#840000">
<text x="178" y="190.9">Title:</text>
<text x="187.7" y="190.9">Zicada</text>
</g>
<g font-size="2.1" fill="#840000">
<text x="178" y="184">Sheet:</text>
<text x="178" y="181.2">Maximilian</text>
<text x="191.7" y="181.2">Kern</text>
<text x="178" y="186.7">File:</text>
<text x="184.1" y="186.7">Zicada.kicad_sch</text>
<text x="178" y="196.9">KiCad</text>
<text x="178" y="194.1">Size:</text>
<text x="184.7" y="194.1">A4</text>
<text x="185.7" y="196.9">E.D.A.</text>
<text x="193.3" y="196.9">9.0.5</text>
<text x="200" y="194.1">Date:</text>
<text x="207" y="194.1">2025-09-03</text>
<text x="263" y="194.3">Rev:</text>
<text x="263" y="196.9">Id:</text>
<text x="267.1" y="196.9">1/1</text>
<text x="269.4" y="194.3">2</text>
</g>
<g font-size="1.8" fill="#840000">
<text x="35" y="11.9">1</text>
<text x="85" y="11.9">2</text>
<text x="135" y="11.9">3</text>
<text x="185" y="11.9">4</text>
<text x="235" y="11.9">5</text>
<text x="285" y="11.9">6</text>
<text x="10.3" y="35.9">A</text>
<text x="285.3" y="35.9">A</text>
<text x="10.3" y="85.9">B</text>
<text x="285.3" y="85.9">B</text>
<text x="10.3" y="135.9">C</text>
<text x="285.3" y="135.9">C</text>
<text x="10.3" y="185.9">D</text>
<text x="285.3" y="185.9">D</text>
<text x="35" y="199.9">1</text>
<text x="85" y="199.9">2</text>
<text x="135" y="199.9">3</text>
<text x="185" y="199.9">4</text>
<text x="235" y="199.9">5</text>
<text x="285" y="199.9">6</text>
</g>
<g font-size="1.8" fill="#0000c2">
<text x="17.6" y="21.2">NRF52840</text>
<text x="182.1" y="21.3">Power</text>
<text x="189.2" y="21.3">Supply</text>
<text x="232.7" y="21.7">TPS61098:</text>
<text x="232.7" y="23.7">TPS610981:</text>
<text x="245.1" y="21.7">2.2V</text>
<text x="245.1" y="23.7">3.3V</text>
<text x="181.6" y="65.5">Hall</text>
<text x="186.9" y="65.5">Sensor</text>
<text x="255" y="65">Battery</text>
<text x="263.2" y="65">sense</text>
<text x="182.4" y="101.4">Temperature</text>
<text x="195.5" y="101.4">and</text>
<text x="200.4" y="101.4">Humidity</text>
<text x="210.1" y="101.4">Sensor</text>
<text x="182.4" y="129.6">compatible</text>
<text x="182.4" y="131.7">HDC2022</text>
<text x="194" y="129.6">alternative:</text>
<text x="181.4" y="142.5">Fiducials</text>
<text x="231.4" y="142.2">Bind</text>
<text x="237" y="142.2">Button</text>
<text x="56.4" y="189.8">Based</text>
<text x="63.2" y="189.8">on</text>
<text x="66.7" y="189.8">circuit</text>
<text x="73.9" y="189.8">configuration</text>
<text x="87.7" y="189.8">no.</text>
<text x="91.8" y="189.8">6</text>
</g>
<g font-size="1.8" fill="#006464">
<text x="104.8" y="23.7">VDD</text>
<text x="267.3" y="23.7">VDD</text>
<text x="204.5" y="28.8">F1</text>
<text x="215.4" y="25">+BATT</text>
<text x="250.1" y="27.5">U4</text>
<text x="116.8" y="35.2">C11</text>
<text x="116.8" y="32.6">4.7uF</text>
<text x="129.5" y="35.2">1uF</text>
<text x="129.5" y="32.6">C12</text>
<text x="141" y="35.2">100nF</text>
<text x="141" y="32.6">C13</text>
<text x="153.7" y="35.2">100nF</text>
<text x="153.7" y="32.6">C14</text>
<text x="166.4" y="35.2">100nF</text>
<text x="166.4" y="32.6">C16</text>
<text x="202.4" y="31.3">350mA</text>
<text x="232.1" y="32.6">4.7uH</text>
<text x="233.7" y="30.1">L2</text>
<text x="244.3" y="35.2">SW</text>
<text x="246" y="30.1">TPS610981</text>
<text x="252.8" y="35.2">VMAIN</text>
<text x="24" y="41.5">C2</text>
<text x="37.9" y="41.5">C3</text>
<text x="51.9" y="41.5">C8</text>
<text x="64.7" y="41.5">C10</text>
<text x="156.7" y="41.5">GND</text>
<text x="185.7" y="37.7">Conn_01x01_Pin</text>
<text x="192.4" y="40.2">J2</text>
<text x="229.9" y="41.5">R4</text>
<text x="229.9" y="39">402R</text>
<text x="253.5" y="41.5">VSUB</text>
<text x="273.1" y="40.2">C23</text>
<text x="23" y="44">1uF</text>
<text x="24.6" y="47.9">GND</text>
<text x="34.6" y="44">820pF</text>
<text x="38.6" y="47.9">GND</text>
<text x="48.5" y="44">100pF</text>
<text x="52.6" y="47.9">GND</text>
<text x="62.5" y="44">100nF</text>
<text x="66.5" y="47.9">GND</text>
<text x="127.5" y="44">GND</text>
<text x="156.2" y="47.9">Y2</text>
<text x="185.7" y="45.3">Conn_01x01_Pin</text>
<text x="190.4" y="46.7">1</text>
<text x="192.4" y="42.8">J3</text>
<text x="209.8" y="45.3">10uF</text>
<text x="210.7" y="42.8">C18</text>
<text x="231.1" y="47.9">C19</text>
<text x="244.3" y="45.3">VIN</text>
<text x="244.3" y="47.9">MODE</text>
<text x="254.5" y="47.9">GND</text>
<text x="273.1" y="42.8">10uF</text>
<text x="87.2" y="53.9" transform="rotate(-90 87.2 53.9)">DEC1</text>
<text x="89.8" y="53.9" transform="rotate(-90 89.8 53.9)">DEC2</text>
<text x="92.3" y="53.9" transform="rotate(-90 92.3 53.9)">DEC3</text>
<text x="94.8" y="53.9" transform="rotate(-90 94.8 53.9)">DEC4</text>
<text x="97.4" y="53.9" transform="rotate(-90 97.4 53.9)">DEC5</text>
<text x="99.9" y="53.9" transform="rotate(-90 99.9 53.9)">DEC6</text>
<text x="107.5" y="52.6" transform="rotate(-90 107.5 52.6)">VDD</text>
<text x="110.1" y="53.9" transform="rotate(-90 110.1 53.9)">VDDH</text>
<text x="112.6" y="53.9" transform="rotate(-90 112.6 53.9)">VBUS</text>
<text x="117.7" y="52.8" transform="rotate(-90 117.7 52.8)">DCC</text>
<text x="123.6" y="51.7">XL1/P0.00</text>
<text x="152.4" y="50.4">32.768kHz</text>
<text x="192.3" y="52.9">GND</text>
<text x="212.6" y="52.9">GND</text>
<text x="221.5" y="52.9">GND</text>
<text x="231.1" y="50.4">100nF</text>
<text x="241.8" y="52.9">GND</text>
<text x="257" y="52.9">GND</text>
<text x="263.4" y="52.9">GND</text>
<text x="102.5" y="56.5" transform="rotate(-90 102.5 56.5)">DECUSB</text>
<text x="120.2" y="54.1" transform="rotate(-90 120.2 54.1)">DCCH</text>
<text x="122.8" y="56.7">AIN0/P0.02</text>
<text x="122.8" y="59.3">AIN1/P0.03</text>
<text x="123.6" y="54.2">XL2/P0.01</text>
<text x="156.2" y="59.3">12pF</text>
<text x="167.6" y="59.3">12pF</text>
<text x="63.5" y="64.4">L1</text>
<text x="122.8" y="61.8">AIN2/P0.04</text>
<text x="122.8" y="64.4">AIN3/P0.05</text>
<text x="154.2" y="65.6">GND</text>
<text x="156.2" y="61.8">C15</text>
<text x="165.6" y="65.6">GND</text>
<text x="167.6" y="61.8">C17</text>
<text x="198.7" y="64.4">VDD</text>
<text x="234.3" y="64.4">VDD</text>
<text x="272.6" y="64.4">+BATT</text>
<text x="36.4" y="66" transform="rotate(-90 36.4 66)">R1</text>
<text x="39" y="66" transform="rotate(-90 39 66)">0R</text>
<text x="61.9" y="66.9">4.7nH</text>
<text x="79.2" y="69.4">ANT</text>
<text x="117.8" y="69.4">TRACECLK/P0.07</text>
<text x="128.4" y="66.9">P0.06</text>
<text x="128.4" y="72">P0.08</text>
<text x="270.4" y="72">0R</text>
<text x="47.9" y="75.8">0.5pF</text>
<text x="64.6" y="75.8">C9</text>
<text x="122.2" y="74.5">NFC1/P0.09</text>
<text x="122.2" y="77.1">NFC2/P0.10</text>
<text x="219.3" y="78" transform="rotate(-90 219.3 78)">VCC</text>
<text x="270.4" y="74.5">R7</text>
<text x="23.4" y="80.9">GND</text>
<text x="38.6" y="80.9">GND</text>
<text x="50.6" y="78.3">C7</text>
<text x="51.3" y="80.9">GND</text>
<text x="61.8" y="78.3">0.8pF</text>
<text x="65.3" y="80.9">GND</text>
<text x="115.7" y="79.6">TRACEDATA2/P0.11</text>
<text x="115.7" y="82.1">TRACEDATA1/P0.12</text>
<text x="166" y="79.3" transform="rotate(-90 166 79.3)">LED</text>
<text x="168.5" y="78.8" transform="rotate(-90 168.5 78.8)">D2</text>
<text x="206.2" y="79.6">OUTPUT</text>
<text x="219.3" y="83.3" transform="rotate(-90 219.3 83.3)">GND</text>
<text x="222.3" y="80.9">SM351LT</text>
<text x="222.3" y="78.3">U3</text>
<text x="240" y="80.9">100nF</text>
<text x="240" y="78.3">C21</text>
<text x="267.9" y="82.1">C24</text>
<text x="128.4" y="84.7">P0.13</text>
<text x="128.4" y="87.2">P0.14</text>
<text x="128.4" y="89.8">P0.15</text>
<text x="163.8" y="84.7">R8</text>
<text x="163.8" y="87.2">330R</text>
<text x="220.2" y="88.5">GND</text>
<text x="238" y="88.5">GND</text>
<text x="265.7" y="84.7">100nF</text>
<text x="269.7" y="88.5">GND</text>
<text x="128.4" y="92.3">P0.16</text>
<text x="128.4" y="94.8">P0.17</text>
<text x="163.1" y="91">GND</text>
<text x="128.4" y="97.4">P0.19</text>
<text x="128.4" y="99.9">P0.20</text>
<text x="231.8" y="101.2">VDD</text>
<text x="46.6" y="105.4" transform="rotate(-90 46.6 105.4)">12pF</text>
<text x="49.1" y="105.4" transform="rotate(-90 49.1 105.4)">C5</text>
<text x="128.4" y="102.5">P0.21</text>
<text x="128.4" y="105">P0.22</text>
<text x="128.4" y="107.5">P0.23</text>
<text x="209.7" y="106.3">U2</text>
<text x="259.7" y="105">VDD</text>
<text x="264.8" y="105">VDD</text>
<text x="54.4" y="111.9">Y1</text>
<text x="79.2" y="110.1">XC1</text>
<text x="128.4" y="110.1">P0.24</text>
<text x="128.4" y="112.6">P0.25</text>
<text x="203.6" y="108.8">HDC2080</text>
<text x="50" y="115.2">GND</text>
<text x="70.4" y="115.2">GND</text>
<text x="128.4" y="115.2">P0.26</text>
<text x="128.4" y="117.7">P0.27</text>
<text x="207.5" y="116.4">SCL</text>
<text x="207.5" y="119">SDA</text>
<text x="214.1" y="119">ADDR</text>
<text x="215.5" y="114.8" transform="rotate(-90 215.5 114.8)">VDD</text>
<text x="237.5" y="119">C20</text>
<text x="255.2" y="117.7">10K</text>
<text x="256.4" y="115.2">R5</text>
<text x="269.2" y="115.2">R6</text>
<text x="269.2" y="117.7">10K</text>
<text x="36.1" y="122.8">GND</text>
<text x="46.6" y="125.9" transform="rotate(-90 46.6 125.9)">C6</text>
<text x="59" y="122">32MHz</text>
<text x="79.2" y="120.2">XC2</text>
<text x="122.8" y="120.2">AIN4/P0.28</text>
<text x="122.8" y="122.8">AIN5/P0.29</text>
<text x="122.8" y="125.3">AIN6/P0.30</text>
<text x="207.5" y="121.5">DRDY</text>
<text x="215.5" y="125.2" transform="rotate(-90 215.5 125.2)">GND</text>
<text x="237.5" y="121.5">100nF</text>
<text x="49.1" y="128.1" transform="rotate(-90 49.1 128.1)">12pF</text>
<text x="122.8" y="127.9">AIN7/P0.31</text>
<text x="216.4" y="130.4">GND</text>
<text x="226.6" y="130.4">GND</text>
<text x="235.5" y="130.4">GND</text>
<text x="115.7" y="132.9">TRACEDATA0/P1.00</text>
<text x="128.4" y="135.5">P1.01</text>
<text x="34.9" y="141.8">VDD</text>
<text x="128.4" y="138">P1.02</text>
<text x="128.4" y="140.6">P1.03</text>
<text x="128.4" y="143.1">P1.04</text>
<text x="128.4" y="145.6">P1.05</text>
<text x="128.4" y="148.2">P1.06</text>
<text x="168.5" y="149.9" transform="rotate(-90 168.5 149.9)">D1</text>
<text x="188" y="148.2">FID1</text>
<text x="209.6" y="148.2">FID3</text>
<text x="249.9" y="149.5">SW1</text>
<text x="49.3" y="150.2">TP1</text>
<text x="54.1" y="150.2">TP2</text>
<text x="58.9" y="150.2">TP3</text>
<text x="115.7" y="155.8">TRACEDATA3/P1.09</text>
<text x="128.4" y="150.7">P1.07</text>
<text x="128.4" y="153.3">P1.08</text>
<text x="163.8" y="155.8">R2</text>
<text x="166" y="150.4" transform="rotate(-90 166 150.4)">LED</text>
<text x="188" y="150.7">Fiducial</text>
<text x="209.6" y="150.7">Fiducial</text>
<text x="245.6" y="152">SW_Push</text>
<text x="79.2" y="158.3">P0.18/~{RESET}</text>
<text x="79.2" y="160.9">SWDCLK</text>
<text x="128.4" y="158.3">P1.10</text>
<text x="128.4" y="160.9">P1.11</text>
<text x="163.8" y="158.3">330R</text>
<text x="188" y="157.1">FID2</text>
<text x="188" y="159.6">Fiducial</text>
<text x="209.6" y="157.1">FID4</text>
<text x="209.6" y="159.6">Fiducial</text>
<text x="257" y="157.1">GND</text>
<text x="79.2" y="163.4">SWDIO</text>
<text x="128.4" y="163.4">P1.12</text>
<text x="128.4" y="166">P1.13</text>
<text x="163.1" y="162.2">GND</text>
<text x="128.4" y="168.5">P1.14</text>
<text x="128.4" y="171">P1.15</text>
<text x="107.5" y="179.8" transform="rotate(-90 107.5 179.8)">VSS</text>
<text x="110.1" y="179.8" transform="rotate(-90 110.1 179.8)">VSS_PA</text>
<text x="131.1" y="176.1">D-</text>
<text x="131.1" y="178.7">D+</text>
<text x="161.8" y="179.4">TP5</text>
<text x="28.4" y="182.5">GND</text>
<text x="111.4" y="183.7">U1</text>
<text x="151" y="182.5">VDD</text>
<text x="100.8" y="188.8">GND</text>
<text x="111.4" y="186.3">nRF52840</text>
<text x="153.3" y="189.3">TP4</text>
<text x="164.3" y="186.3">GND</text>
</g>
<g font-size="1.8" fill="#0f0f0f">
<text x="76.2" y="27.6">DEC4_6</text>
<text x="76.2" y="32.7">DEC3</text>
<text x="76.2" y="30.1">DEC5</text>
<text x="76.2" y="35.2">DEC1</text>
<text x="143.2" y="60.6">SW1</text>
<text x="150" y="70.8">LED2</text>
<text x="260.3" y="77.1">VSENS</text>
<text x="147.4" y="80.9">HALL_IN</text>
<text x="185.4" y="78.4">HALL_IN</text>
<text x="150" y="93.6">NRST</text>
<text x="151.2" y="114">SDA</text>
<text x="191.8" y="117.8">SDA</text>
<text x="191.8" y="115.2">SCL</text>
<text x="252.7" y="125.4">SCL</text>
<text x="148.7" y="126.7">VSENS</text>
<text x="252.7" y="127.9">SDA</text>
<text x="150" y="141.9">LED1</text>
<text x="261.4" y="144.4">SW1</text>
<text x="151.2" y="154.6">SCL</text>
<text x="62.2" y="157.1">NRST</text>
<text x="62.2" y="159.7">SWDCLK</text>
<text x="62.2" y="162.2">SWDIO</text>
</g>
<g font-size="1.8" fill="#a90000">
<text x="190.4" y="34">1</text>
<text x="241.9" y="34">2</text>
<text x="259.6" y="34">1</text>
<text x="259.6" y="40.4">5</text>
<text x="86.1" y="47.1" transform="rotate(-90 86.1 47.1)">C1</text>
<text x="88.6" y="47.6" transform="rotate(-90 88.6 47.6)">A18</text>
<text x="91.2" y="47.7" transform="rotate(-90 91.2 47.7)">D23</text>
<text x="93.7" y="47.1" transform="rotate(-90 93.7 47.1)">B5</text>
<text x="96.3" y="47.7" transform="rotate(-90 96.3 47.7)">N24</text>
<text x="98.8" y="47.6" transform="rotate(-90 98.8 47.6)">E24</text>
<text x="101.3" y="47.6" transform="rotate(-90 101.3 47.6)">AC5</text>
<text x="106.4" y="47.1" transform="rotate(-90 106.4 47.1)">B1</text>
<text x="109" y="47" transform="rotate(-90 109 47)">Y2</text>
<text x="111.5" y="47.6" transform="rotate(-90 111.5 47.6)">AD2</text>
<text x="116.6" y="47.1" transform="rotate(-90 116.6 47.1)">B3</text>
<text x="119.1" y="47.6" transform="rotate(-90 119.1 47.6)">AB2</text>
<text x="241.9" y="44.2">3</text>
<text x="241.9" y="46.7">4</text>
<text x="259.6" y="46.7">6</text>
<text x="135.8" y="50.5">D2</text>
<text x="135.9" y="53.1">F2</text>
<text x="135.2" y="58.2">B13</text>
<text x="135.3" y="55.6">A12</text>
<text x="135.8" y="63.2">K2</text>
<text x="135.9" y="65.8">L1</text>
<text x="136" y="60.7">J1</text>
<text x="74.2" y="68.3">H23</text>
<text x="135.7" y="68.3">M2</text>
<text x="135.8" y="70.9">N1</text>
<text x="135.3" y="73.4">L24</text>
<text x="135.4" y="75.9">J24</text>
<text x="218.2" y="73.1" transform="rotate(-90 218.2 73.1)">1</text>
<text x="135.3" y="83.6">AD8</text>
<text x="135.8" y="81">U1</text>
<text x="136" y="78.5">T2</text>
<text x="203.8" y="78.5">2</text>
<text x="134.7" y="88.6">AD10</text>
<text x="135.3" y="86.1">AC9</text>
<text x="218.2" y="85.8" transform="rotate(-90 218.2 85.8)">3</text>
<text x="134.7" y="91.2">AC11</text>
<text x="134.7" y="93.7">AD12</text>
<text x="134.7" y="96.3">AC15</text>
<text x="134.7" y="98.8">AD16</text>
<text x="134.7" y="101.3">AC17</text>
<text x="134.7" y="103.9">AD18</text>
<text x="134.7" y="106.4">AC19</text>
<text x="62" y="111.8" transform="rotate(-90 62 111.8)">1</text>
<text x="74.3" y="109">B24</text>
<text x="134.7" y="109">AD20</text>
<text x="134.7" y="111.5">AC21</text>
<text x="214.4" y="109.9" transform="rotate(-90 214.4 109.9)">5</text>
<text x="57.1" y="114">2</text>
<text x="62" y="118.2" transform="rotate(-90 62 118.2)">3</text>
<text x="66" y="114">4</text>
<text x="74.3" y="119.1">A23</text>
<text x="135.2" y="119.1">B11</text>
<text x="135.8" y="116.6">H2</text>
<text x="135.8" y="114">G1</text>
<text x="205" y="115.3">6</text>
<text x="205" y="117.9">1</text>
<text x="220.3" y="117.9">3</text>
<text x="135.3" y="121.7">A10</text>
<text x="135.8" y="124.2">B9</text>
<text x="205" y="120.4">4</text>
<text x="134.7" y="131.8">AD22</text>
<text x="135.9" y="126.7">A8</text>
<text x="214.4" y="127.7" transform="rotate(-90 214.4 127.7)">2</text>
<text x="135.1" y="136.9">W24</text>
<text x="135.3" y="134.4">Y23</text>
<text x="135.2" y="142">U24</text>
<text x="135.3" y="139.4">V23</text>
<text x="135.2" y="147.1">R24</text>
<text x="135.2" y="149.6">P23</text>
<text x="135.4" y="144.5">T23</text>
<text x="135.8" y="152.1">P2</text>
<text x="135.8" y="154.7">R1</text>
<text x="73.7" y="157.2">AC13</text>
<text x="73.8" y="159.8">AA24</text>
<text x="135.2" y="159.8">B19</text>
<text x="135.3" y="157.2">A20</text>
<text x="73.7" y="162.3">AC24</text>
<text x="135.2" y="162.3">B17</text>
<text x="135.2" y="167.4">B15</text>
<text x="135.3" y="164.8">A16</text>
<text x="135.3" y="169.9">A14</text>
<text x="135.3" y="175">AD4</text>
<text x="135.3" y="177.5">AD6</text>
<text x="106.4" y="184.2" transform="rotate(-90 106.4 184.2)">B7</text>
<text x="109" y="184.7" transform="rotate(-90 109 184.7)">F23</text>
</g>
<g font-size="1.8" fill="#989898">
<text x="21.4" y="75.8">N.C.</text>
<text x="36.6" y="75.8">N.C.</text>
<text x="195.2" y="73.3">1M</text>
<text x="195.4" y="75.8">R3</text>
<text x="22.7" y="78.3">C1</text>
<text x="37.9" y="78.3">C4</text>
<text x="27.3" y="149.2">J1</text>
<text x="37.7" y="155.7" transform="rotate(-90 37.7 155.7)">VTref</text>
<text x="40" y="155.8">~{RESET}</text>
<text x="34.7" y="160.9">SWCLK/TCK</text>
<text x="34.9" y="163.4">SWDIO/TMS</text>
<text x="36.9" y="166">SWO/TDO</text>
<text x="39" y="168.5">NC/TDI</text>
<text x="35.2" y="174.2" transform="rotate(-90 35.2 174.2)">GNDDetect</text>
<text x="37.7" y="174.2" transform="rotate(-90 37.7 174.2)">GND</text>
<text x="39.7" y="179.2">Conn_ARM_JTAG_SWD_10</text>
</g>
<g font-size="1.8" fill="#aaa">
<text x="36.6" y="149.3" transform="rotate(-90 36.6 149.3)">1</text>
<text x="46.9" y="154.7">10</text>
<text x="47.6" y="159.8">4</text>
<text x="47.6" y="162.3">2</text>
<text x="47.6" y="164.8">6</text>
<text x="47.6" y="167.4">8</text>
<text x="34" y="177.2" transform="rotate(-90 34 177.2)">9</text>
<text x="36.6" y="177.2" transform="rotate(-90 36.6 177.2)">3</text>
</g>
</svg>
